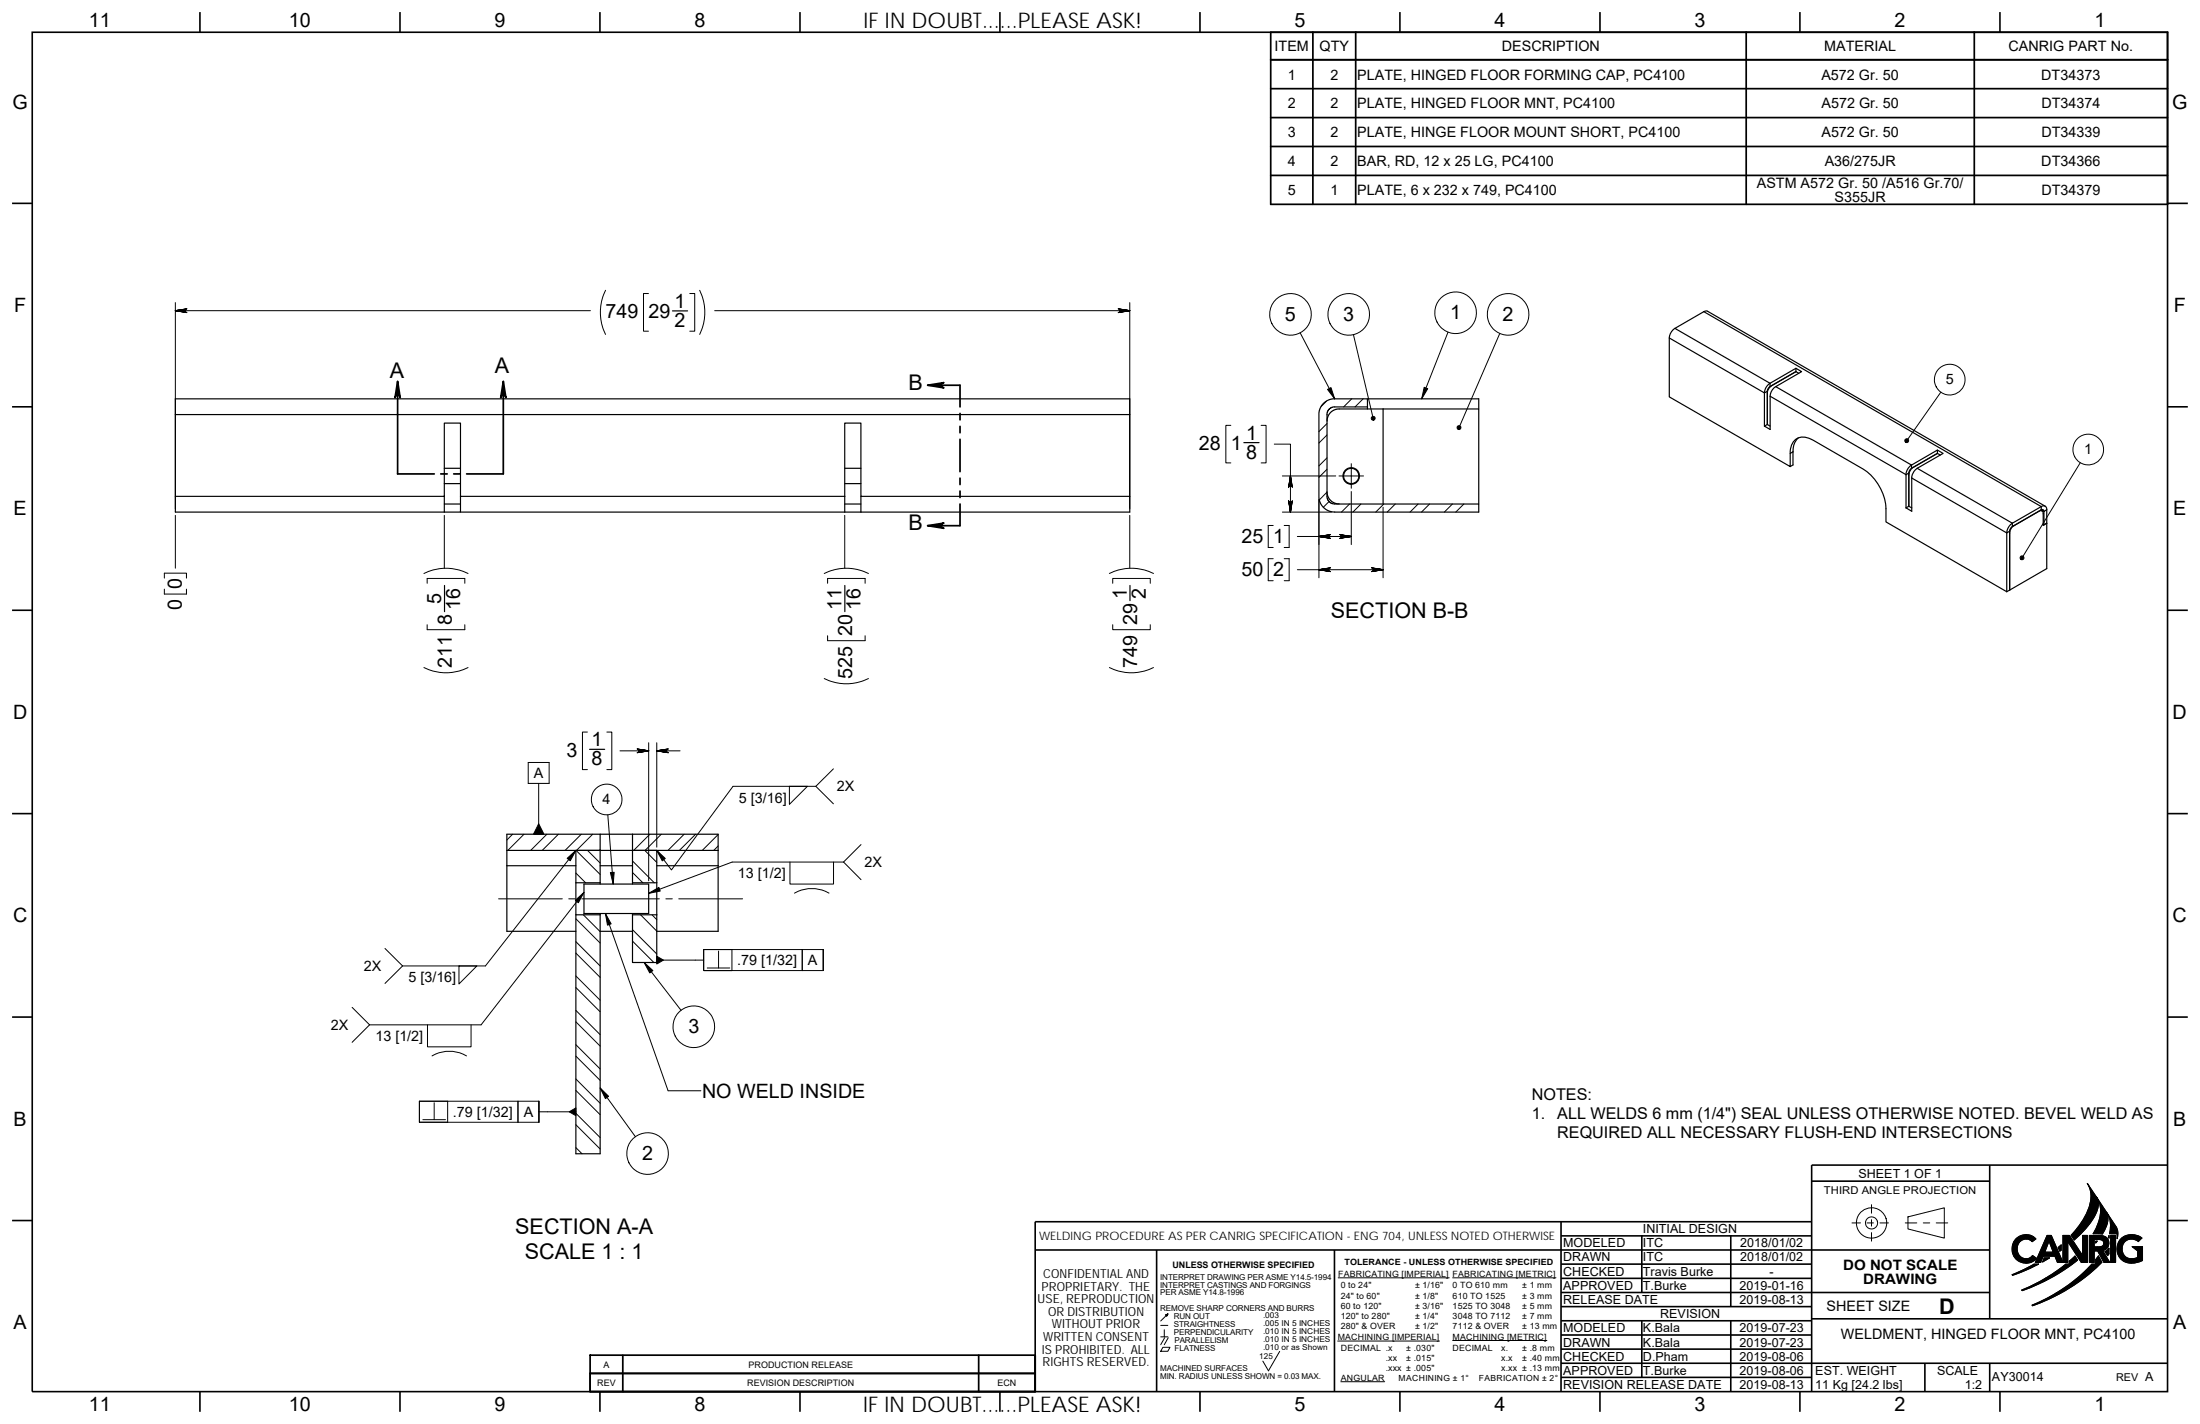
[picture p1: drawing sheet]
<svg xmlns="http://www.w3.org/2000/svg" width="432mm" height="279mm" viewBox="0 0 432 279" stroke-linecap="round" stroke-linejoin="round" font-family="sans-serif">
<g fill="none" stroke="#000" stroke-width=".32">
<path d="M6.3 6.3h419.1v266.7h-419.1zM39.2 2.4v3.9M78.5 2.4v3.9M117.8 2.4v3.9M157 2.4v3.9M196.3 2.4v3.9M235.5 2.4v3.9M274.8 2.4v3.9M314 2.4v3.9M353.3 2.4v3.9M392.5 2.4v3.9M2.4 39.9h3.9"/>
<path d="M425.4 39.9h4M2.4 79.8h3.9M425.4 79.8h4M2.4 119.7h3.9M425.4 119.7h4M6.3 139.7h.1M425.4 139.7h.1M2.4 159.6h3.9M425.4 159.6h4M2.4 199.6h3.9M425.4 199.6h4M2.4 239.5h3.9"/>
<path d="M306.4 239.7v33.3M355.6 231.8h34.9M355.6 239.7h-152.4v33.3M390.5 228.6v30.2M425.4 228.6h-69.8v44.4M425.4 239.5h4M203.2 245.3h187.3M227 245.3v27.7M261.9 245.3v27.7M306.4 256.4h49.2M306.4 253.6h84.1M306.4 250.8h49.2"/>
<path d="M306.4 248h49.2M306.4 242.5h49.2M306.4 259.1h49.2M322.2 242.5v11.1M322.2 259.1v11.2M339.7 242.5v13.9M339.7 259.1v14M355.6 258.8h69.8M39.2 273.1v3.9M78.5 273v4M117.8 273v4M157 273.1v3.9"/>
<path d="M196.3 273.1v3.9M235.5 273v4M274.8 273v4M306.4 264.7h49.2M306.4 270.3h49.2M306.4 267.5h119M306.4 261.9h49.2M314 273v4M353.3 273v4M377.8 267.5v5.5M390.5 267.5v5.5M392.5 273v4"/>
</g>
<g fill="none" stroke="#000" stroke-width=".2">
<path d="M34.4 59.4v40.4M118.9 57a9.8 9.8 0 0 0 0 8.6M127.3 57.6h-1v7.4h1M135.4 57.6h1v7.4h-1M137.3 57a9.8 9.8 0 0 1 0 8.6M221.7 59.4v40.4M34.4 61h81.5M140.3 61h81.4M255.2 65.3l6.8 13M260.4 78.7l-1.1 1.1M265.3 78.3l-1.6 1.5M265.6 65.7l3.9 16.4"/>
<path d="M267.5 78.3l-1.5 1.5M284.2 65.2l-5.2 13.1M294.4 65.4l-8 18.5M380.9 76.9l-6.7 9.6M241.6 83.5h-1v7.3h1M247.5 83.5h1v7.3h-1M250.1 87.1h3.2v13.4M251.7 93.4h10.5M258.9 98v15.4M260.5 83.1l-1.6 1.6M260.5 89.8l-1.6 1.6M260.5 96.6l-1.5 1.5"/>
<path d="M260.5 85.3l-1.6 1.6M260.5 92.1l-1.6 1.6M260.9 98.4l-1.2 1.1M262.8 93.4h4.8M264.9 98.9l-1.6 1.6M265.2 91v4.8M265.2 96.4v10.4M267.1 98.9l-1.6 1.6M271.5 99.5v13.9M271.6 98.9l-1.6 1.6M273.9 98.9l-1.6 1.6M278.3 98.9l-1.5 1.6"/>
<path d="M280.6 98.9l-1.6 1.6M285.1 98.9l-1.6 1.6M287.3 98.9l-1.6 1.6M408.3 90.8l-11.4 18.7M32.3 115.6v1h4.3v-1M34.4 101.1v10.4M36.6 113.4v-.9h-4.3v.9M83.2 112.5a9.6 9.6 0 0 1 8.7 0M87.2 101.1v10.4M91.2 114.4v-.9h-7.4v.9M161.8 112.5a9.7 9.7 0 0 1 8.7 0M165.8 101.1v10.4"/>
<path d="M169.8 114.4v-.9h-7.4v.9M217.7 112.5a9.6 9.6 0 0 1 8.7 0M218.4 114.4v-.9h7.4v.9M221.7 101.1v10.4M249.9 103.1h-1v4.3h1M249.9 109.6h-1v4.3h1M251.7 100.5h9.6M252.1 103.1h.9v4.3h-.9M252.1 109.6h.9v4.3h-.9M254.6 105.3h10.6M254.6 111.8h16.9M83.2 131a9.6 9.6 0 0 0 8.7 0"/>
<path d="M83.8 122.6v.9h7.4v-.9M161.8 133.1a9.7 9.7 0 0 0 8.7 0M162.4 124.7v1h7.4v-1M217.7 131a9.6 9.6 0 0 0 8.7 0M218.4 122.6v.9h7.4v-.9M103.7 149.6h4.1v4.1h-4.1zM105.7 153.7v10M115.3 143.6h-1v7.4h1M119.1 143.6h1v7.4h-1M119.3 159.9l1.1 13.6M121.7 147.3h5.6M127.3 145.7v27.1"/>
<path d="M128.9 145.7v20.5M128.9 147.3h4.6M154.9 154.3h3.6l-3.6 3.5zM160.1 154.3h-16.2l-12.1 16.4-2.9-3.8M160.1 154.3l3.5 3.4M163.6 150.9l-3.5 3.4M97.9 176.4h12.5M100.6 163.7l-1.1 1.1M102.8 163.7l-3.1 3.2M107.3 163.7l-3.1 3.2M109.6 163.7l-3.2 3.2M111.6 176.4h1.3"/>
<path d="M113 171.3l1.9 1.9M114.1 163.7l-3.2 3.2M114.2 176.4h15.2M114.5 179.5l3.3 3.3M114.6 175.1l-20.2 26h-21.9M115.3 166.9l2.5 2.4M116.3 163.7l-3.1 3.2M117.8 171.6l-4.7-4.7-17.8 22.6h-16.3M117.8 166.7l-.2 .2M118.8 179.2l12.3 34.8h6.5M124.1 171.2l2.1 2M124.1 168.9l4.3 4.3"/>
<path d="M125.7 179.5l3.2 3.2M126.6 166.9l2.3 2.3M127.6 163.7l-3.2 3.2M128 179.5l.9 .9M128.8 166.9l.1 .1M129.8 163.7l-3.2 3.2M130.7 176.4h1.3M133.2 176.4h12.6M134.3 163.7l-3.2 3.2M136.5 163.7l-3.2 3.2M140.9 163.7l-3.1 3.2M140.9 166l-.8 .9"/>
<path d="M155 169.1v4.4h8.6v-4.4M155.9 175.2a6.8 6.8 0 0 1 6.8 0M165.6 169.1l3.4 3.5M165.6 169.1h-21.9l-16.4 6.2M169 165.7l-3.4 3.4M69.1 197.7l3.4 3.4M75.6 186.1l3.4 3.4M79 189.5l-3.4 3.5M90.1 189.5h3.5l-3.5 3.6zM113 193.8l4.8 4.7M113 187l4.8 4.8M113 180.3l4.8 4.7"/>
<path d="M113 198.2l4.8 4.8M113 191.5l4.8 4.8M113 184.8l4.8 4.7M124.1 182.4l4.8 4.8M124.1 184.7l4.2 4.1M126.4 188.8l7.3 9.4M128.9 188.4h9.2M138.1 186.3h23.5v4.1h-23.5zM138.1 186.3v4.1h5.6v-4.1M138.8 189.9h4.4M141 186.6v3.3M157.5 186.3v4.1"/>
<path d="M72.5 201.1l-3.4 3.4M82.3 216.1h23.5v4.1h-23.5zM83 219.7h4.4M83.9 201.1v4.3h8.6v-4.3M84.8 207.2a6.7 6.7 0 0 1 6.8 0M85.2 216.4v3.3M87.9 216.1v4.1M101.7 216.1v4.1M105.8 218.1h7.2M113 214l4.8 4.7M113 207.2l4.8 4.8M113 200.5l4.8 4.8"/>
<path d="M113 218.4l4.8 4.8M113 211.7l4.8 4.8M113 205l4.8 4.7M117.8 213.5l6.9 9.5M113 220.7l4.8 4.7M113 225.2l1.2 1.2M363.5 239.9h1.7M366.4 239.9h1.3M367.3 236.4v1.6M367.3 239.3v1.3M369 239.9h1.6M374 239.9h2.2"/>
<path d="M374.5 238.8l7.1-1.8v5.9l-7.1-1.8zM377.5 239.9h1.3M380 239.9h2.3M409.7 232.2l1.8 2.7 .3 .7a4.5 4.5 0 0 1-1.1 3.7l-1.3 1.7-2.3 2.3-.6-.9a13.7 13.7 0 0 0 3.9-7.3 4.5 4.5 0 0 0-.7-2.9zM411.5 234.9l1.9 2.8a4 4 0 0 1-.8 4.4h-1.8a7.6 7.6 0 0 0 1.1-6.4zM413.5 238l1.9 2.7a2.77 2.77 0 0 1 .1 2.3v-.9h-1.5a5.2 5.2 0 0 0-.5-4.1zM229.2 257.8l-1.4 1.4M262.7 250.7h21.7M285.1 250.7h20.3M367.3 241.9v1.6M394.9 250.1l4.3-2.1h.9l-3.3 1.6-1.8 .6zM395.5 243.3a2.95 2.95 0 0 1 2.9-1l.6 .3 .6 .5-.7 .5-.7-.4h-.9l-.6 .2-.5 .5a2.2 2.2 0 0 0 0 2.3l.5 .5 .6 .3 1-.1 .6-.6 .8 .6a2.72 2.72 0 0 1-3.1 .7 2.72 2.72 0 0 1-1.7-2.6l.1-.7z"/>
<path d="M396.8 253.1a35.2 35.2 0 0 0 8.7-5.1h.6v-.6l1.2-1 .5 .8a36.6 36.6 0 0 1-10.9 6zM398.8 256.1a32.9 32.9 0 0 0 11.8-8.1h.7a1.97 1.97 0 0 1 .6-1.6l.6 1.3a35.8 35.8 0 0 1-13.6 8.5zM401.2 246.8h1.1l-1.4 .8zM401.8 242.4h.8l2.3 5.3v-5.3h1.3l2.5 3.9v-3.9h1v5.3h-1.2l-2.6-4.1-.1 4.1h-2l-.5-1.2h-2.3l-.5 1.2h-1zM402.2 243.5l.8 2.2h-1.7zM404 244.8l.6-.5v1l-.3 .2zM410.1 242.4h2.5l.6 .2 .4 .4 .3 .6-.1 1-.5 .5-.6 .3 1.4 2.3h-1.2l-1.2-2.3h-.7v2.3h-.9zM411 243.2l1.6 .2 .3 .4-.1 .5-.6 .3h-1.2zM411.3 243.5h.3l-.3 .4zM413.2 245.6l.7-.7v1.1l-.2 .4zM413.9 242.4v.5l-.1-.1zM414.3 247.7h.9"/>
<path d="M414.3 247.7v-5.3h.9v5.3M419.7 243.6a2.01 2.01 0 0 0-2.1-.4l-.7 .6a2.14 2.14 0 0 0 0 2.5l.5 .4 .5 .3h.8l.8-.3 .1-1.3-1.1-.8h2M420.4 242.9a2.93 2.93 0 0 0-3.7-.2 2.93 2.93 0 0 0-.9 3.6l.7 1a2.66 2.66 0 0 0 1.9 .5l1.3-.1 .8-.4M227.8 260.1h1.4M227.8 262.3h1.4M228.2 264.4h1.4l-.4 .7h-1.4zM228.5 260.9v1.4M228.6 262.5l-.8 1.3M229.3 262.5l-.8 1.3M251.2 265.2l-2.2 3.8-1.1-1.9M262.6 263.1h19.9M263.2 271.1h8.6"/>
<path d="M285.1 263h18.5"/>
<circle cx="253.3" cy="61.7" r="4.1"/>
<circle cx="264.7" cy="61.7" r="4.1"/>
<circle cx="285.7" cy="61.4" r="4.1"/>
<circle cx="296" cy="61.7" r="4.1"/>
<circle cx="382.7" cy="74.5" r="3"/>
<circle cx="409.9" cy="88.2" r="3"/>
<circle cx="119.1" cy="156.9" r="3"/>
<circle cx="136.2" cy="201.5" r="4.1"/>
<circle cx="127.1" cy="226.3" r="4.1"/>
<circle cx="367.3" cy="240" r="1.19"/>
<circle cx="367.3" cy="240" r="2.98"/>
</g>
<g fill="#000" stroke="#000" stroke-width=".2">
<path d="M253.3 93.4l.4 2.3zM253.7 98.2l-.4 2.3z"/>
<path d="M34.4 61l2.3-.4z" fill-rule="evenodd"/>
<path d="M34.4 61l2.2-.4z" fill-rule="evenodd"/>
<path d="M34.4 61l2.1-.3z" fill-rule="evenodd"/>
<path d="M34.4 61l2-.2v.1z" fill-rule="evenodd"/>
<path d="M34.4 61l2-.1v.1z" fill-rule="evenodd"/>
<path d="M34.4 61h2v.2z" fill-rule="evenodd"/>
<path d="M34.4 61l2.1 .2z" fill-rule="evenodd"/>
<path d="M34.4 61l2.2 .3z" fill-rule="evenodd"/>
<path d="M34.4 61l2.3 .3z" fill-rule="evenodd"/>
<path d="M219.5 61.3l2.2-.3z" fill-rule="evenodd"/>
<path d="M219.6 61.3l2.1-.3z" fill-rule="evenodd"/>
<path d="M219.7 61.2l2-.2z" fill-rule="evenodd"/>
<path d="M219.8 61h1.9l-1.9 .2z" fill-rule="evenodd"/>
<path d="M219.8 60.9l1.9 .1h-1.9z" fill-rule="evenodd"/>
<path d="M219.8 60.8l1.9 .2-1.9-.1z" fill-rule="evenodd"/>
<path d="M219.7 60.7l2 .3z" fill-rule="evenodd"/>
<path d="M219.6 60.6l2.1 .4z" fill-rule="evenodd"/>
<path d="M219.5 60.6l2.2 .4z" fill-rule="evenodd"/>
<path d="M260.6 76.4l.6-.3 .8 2.2z" fill-rule="evenodd"/>
<path d="M279.5 76l.7 .3-1.2 2z" fill-rule="evenodd"/>
<path d="M253.3 93.4l-.4 2.3z" fill-rule="evenodd"/>
<path d="M253.3 93.4l.3 2.1z" fill-rule="evenodd"/>
<path d="M253.3 93.4l.3 2z" fill-rule="evenodd"/>
<path d="M253.3 93.4l.2 2-.2-.1z" fill-rule="evenodd"/>
<path d="M253.3 93.4v1.9h-.1z" fill-rule="evenodd"/>
<path d="M253.3 93.4l-.1 1.9-.1 .1z" fill-rule="evenodd"/>
<path d="M253.3 93.4l-.3 2z" fill-rule="evenodd"/>
<path d="M253.3 93.4l-.4 2.1z" fill-rule="evenodd"/>
<path d="M269.2 81.9a.38 .38 0 0 1 .6 0 .38 .38 0 0 1-.2 .5l-.1-.3 .1 .3-.4-.1z" fill-rule="evenodd"/>
<path d="M286.1 83.6a.38 .38 0 0 1 .6 .2 .38 .38 0 0 1-.5 .4l.2-.3-.2 .3h-.1l-.1-.3z" fill-rule="evenodd"/>
<path d="M373.9 86.2l.3-.1h.3l.1 .4-.1 .2-.2 .1h-.3l.2-.3-.2 .3-.1-.3z" fill-rule="evenodd"/>
<path d="M252.9 98.2l.4 2.3z" fill-rule="evenodd"/>
<path d="M252.9 98.3l.4 2.2z" fill-rule="evenodd"/>
<path d="M253 98.4l.3 2.1z" fill-rule="evenodd"/>
<path d="M253.1 98.5l.1 .1 .1 1.9z" fill-rule="evenodd"/>
<path d="M253.2 98.6h.1v1.9z" fill-rule="evenodd"/>
<path d="M253.3 98.6l.2-.1-.2 2z" fill-rule="evenodd"/>
<path d="M253.5 98.5l.1-.1-.3 2.1z" fill-rule="evenodd"/>
<path d="M253.6 98.3l-.3 2.2z" fill-rule="evenodd"/>
<path d="M258.9 105.3l2.3-.4z" fill-rule="evenodd"/>
<path d="M258.9 111.8l2.3 .4z" fill-rule="evenodd"/>
<path d="M258.9 105.3l2.3 .3z" fill-rule="evenodd"/>
<path d="M258.9 105.3l2.1 .3z" fill-rule="evenodd"/>
<path d="M258.9 105.3l2 .2z" fill-rule="evenodd"/>
<path d="M258.9 105.3h1.9v.2z" fill-rule="evenodd"/>
<path d="M258.9 105.3l1.9-.1v.1z" fill-rule="evenodd"/>
<path d="M258.9 105.3l1.9-.2v.1z" fill-rule="evenodd"/>
<path d="M258.9 105.3l2-.3z" fill-rule="evenodd"/>
<path d="M258.9 111.8l2.3-.4z" fill-rule="evenodd"/>
<path d="M258.9 111.8l2.1-.4z" fill-rule="evenodd"/>
<path d="M258.9 111.8l2-.3z" fill-rule="evenodd"/>
<path d="M258.9 111.8l1.9-.2v.1z" fill-rule="evenodd"/>
<path d="M258.9 111.8l1.9-.1v.1z" fill-rule="evenodd"/>
<path d="M258.9 111.8h1.9v.2z" fill-rule="evenodd"/>
<path d="M258.9 111.8l2 .3z" fill-rule="evenodd"/>
<path d="M258.9 111.8l2.1 .3z" fill-rule="evenodd"/>
<path d="M258.9 105.3l2.1-.4z" fill-rule="evenodd"/>
<path d="M262.9 104.9l2.3 .4z" fill-rule="evenodd"/>
<path d="M263.1 104.9l2.1 .4z" fill-rule="evenodd"/>
<path d="M263.2 105l2 .3z" fill-rule="evenodd"/>
<path d="M263.2 105.1l2 .2-1.9-.1z" fill-rule="evenodd"/>
<path d="M263.3 105.2l1.9 .1h-1.9z" fill-rule="evenodd"/>
<path d="M263.3 105.3h1.9l-2 .2z" fill-rule="evenodd"/>
<path d="M263.2 105.5l2-.2z" fill-rule="evenodd"/>
<path d="M263.1 105.6l2.1-.3z" fill-rule="evenodd"/>
<path d="M262.9 105.6l2.3-.3z" fill-rule="evenodd"/>
<path d="M269.2 112.2l2.3-.4z" fill-rule="evenodd"/>
<path d="M269.3 112.1l2.2-.3z" fill-rule="evenodd"/>
<path d="M269.5 112l2-.2-2.1 .3z" fill-rule="evenodd"/>
<path d="M269.5 111.8h2l-2 .2z" fill-rule="evenodd"/>
<path d="M269.5 111.7l2 .1h-2z" fill-rule="evenodd"/>
<path d="M269.5 111.6l2 .2-2-.1z" fill-rule="evenodd"/>
<path d="M269.4 111.5l2.1 .3z" fill-rule="evenodd"/>
<path d="M269.3 111.4l2.2 .4z" fill-rule="evenodd"/>
<path d="M269.2 111.4l2.3 .4z" fill-rule="evenodd"/>
<path d="M396.6 109.1a.38 .38 0 0 1 .6 .3 .38 .38 0 0 1-.5 .4l.2-.3-.2 .3-.1-.1-.1-.3z" fill-rule="evenodd"/>
<path d="M125 147.7l2.3-.4z" fill-rule="evenodd"/>
<path d="M125.2 147.7l2.1-.4z" fill-rule="evenodd"/>
<path d="M125.3 147.6l2-.3z" fill-rule="evenodd"/>
<path d="M125.4 147.4l1.9-.1-2 .2z" fill-rule="evenodd"/>
<path d="M125.4 147.3h1.9l-1.9 .1z" fill-rule="evenodd"/>
<path d="M125.3 147.1l2 .2h-1.9z" fill-rule="evenodd"/>
<path d="M125.3 147l2 .3z" fill-rule="evenodd"/>
<path d="M125.2 147l2.1 .3z" fill-rule="evenodd"/>
<path d="M125 146.9l2.3 .4z" fill-rule="evenodd"/>
<path d="M128.9 147.3l2.3 .4z" fill-rule="evenodd"/>
<path d="M128.9 147.3l2.3-.4z" fill-rule="evenodd"/>
<path d="M128.9 147.3l2.2-.3z" fill-rule="evenodd"/>
<path d="M128.9 147.3l2.1-.3z" fill-rule="evenodd"/>
<path d="M128.9 147.3l2-.2-.1 .2z" fill-rule="evenodd"/>
<path d="M128.9 147.3h1.9v.1z" fill-rule="evenodd"/>
<path d="M128.9 147.3l1.9 .1 .1 .1z" fill-rule="evenodd"/>
<path d="M128.9 147.3l2.1 .3z" fill-rule="evenodd"/>
<path d="M128.9 147.3l2.2 .4z" fill-rule="evenodd"/>
<path d="M105.7 161.6l1.1 2.1h-2.1z" fill-rule="evenodd"/>
<path d="M111.3 168.4l1.7-1.5-1.1 2z" fill-rule="evenodd"/>
<path d="M112.9 176.7l1.7-1.6-1.1 2z" fill-rule="evenodd"/>
<path d="M118.8 179.2l1.2 2.1-.8 .2z" fill-rule="evenodd"/>
<path d="M119.8 171.2h.7l-.1 2.3z" fill-rule="evenodd"/>
<path d="M127.3 175.3l2-1.2 .3 .7z" fill-rule="evenodd"/>
<path d="M128.9 166.9l1.7 1.5-.6 .5z" fill-rule="evenodd"/>
<path d="M126.4 188.8l1.7 1.6-.6 .5z" fill-rule="evenodd"/>
<path d="M128.9 187.6l1.3 .8-1.3 .7z" fill-rule="evenodd"/>
<path d="M111.7 218.1l1.3-.7v1.5z" fill-rule="evenodd"/>
<path d="M117.8 213.5l1.6 1.6-.6 .5z" fill-rule="evenodd"/>
<path d="M409.7 232.2l1.9 2.8a3.5 3.5 0 0 1-.5 3.7l-1.9 2.5-2.1 2.1-.6-.9a13.9 13.9 0 0 0 3.9-7.2 4.5 4.5 0 0 0-.7-3z" fill-rule="evenodd"/>
<path d="M228.9 258l.3-.2z" fill-rule="evenodd"/>
<path d="M228.7 258l.5-.2z" fill-rule="evenodd"/>
<path d="M228.9 258.1l.3-.3-.2 .3z" fill-rule="evenodd"/>
<path d="M229.2 257.8l-.2 .5z" fill-rule="evenodd"/>
<path d="M394.9 250.1l4.3-2.1h.9l-4.1 1.9-1 .3z" fill-rule="evenodd"/>
<path d="M395.8 243a2.65 2.65 0 0 1 3.8 .1l-.7 .5a1.77 1.77 0 0 0-2.3-.2 1.77 1.77 0 0 0-.6 2.2 1.66 1.66 0 0 0 1.2 1.3 1.66 1.66 0 0 0 1.7-.6l.8 .6a2.78 2.78 0 0 1-4 .1 2.78 2.78 0 0 1 .1-4z" fill-rule="evenodd"/>
<path d="M398.8 256.1l2.6-1.2 2.3-1.3a27.7 27.7 0 0 0 5.4-4l1.5-1.6h.7v-.9l.6-.7 .6 1.3a35.8 35.8 0 0 1-13.6 8.5z" fill-rule="evenodd"/>
<path d="M401.8 242.4l-2.3 5.3h1l.5-1.2h2.3l.5 1.2h1.1l-2.3-5.3zM402.2 243.5l.8 2.2h-1.7z" fill-rule="evenodd"/>
<path d="M401.2 246.8h1.1l-1.4 .8z" fill-rule="evenodd"/>
<path d="M404.1 244.6l.5-.3v1l-.3 .2-.3-.7z" fill-rule="evenodd"/>
<path d="M396.8 253.1l2.3-1 2.5-1.4 3.9-2.7h.6v-.6l1.2-1 .5 .8a37 37 0 0 1-10.9 6z" fill-rule="evenodd"/>
<path d="M404.9 242.4h1.3l2.5 3.9v-3.9h1v5.3h-1.2l-2.6-4.1-.1 4.1h-.9z" fill-rule="evenodd"/>
<path d="M411.3 243.5h.3l-.3 .4z" fill-rule="evenodd"/>
<path d="M411.6 235l1.8 2.7a4.2 4.2 0 0 1-.8 4.4h-1.8a7.7 7.7 0 0 0 1.2-6.3z" fill-rule="evenodd"/>
<path d="M411 243.2h1.3l.5 .3a.77 .77 0 0 1 0 .9 .77 .77 0 0 1-.9 .2h-.9zM410.1 242.4v5.3h.9v-2.3h.7l1.2 2.3h1.2l-1.4-2.3a1.52 1.52 0 0 0 1.2-1.9 1.52 1.52 0 0 0-1.9-1.1z" fill-rule="evenodd"/>
<path d="M413.2 245.6l.7-.7v1.1l-.2 .4z" fill-rule="evenodd"/>
<path d="M413.9 242.4v.5l-.1-.1z" fill-rule="evenodd"/>
<path d="M414.3 242.4v5.3h.9v-5.3z" fill-rule="evenodd"/>
<path d="M413.5 238l1.8 2.7a2.99 2.99 0 0 1 .2 2.3v-.9h-1.5a5.1 5.1 0 0 0-.5-4.1z" fill-rule="evenodd"/>
<path d="M416.5 242.8a3.3 3.3 0 0 1 3.9 .1l-.7 .7a1.94 1.94 0 0 0-2.6 .1 1.94 1.94 0 0 0-.2 2.6 1.94 1.94 0 0 0 2.6 .4l.1-1.3-1.1-.8h2v2.7a3.5 3.5 0 0 1-4.4-.5 2.91 2.91 0 0 1 .4-4z" fill-rule="evenodd"/>
</g>
<g fill="none" stroke="#000" stroke-width=".23">
<path d="M132 61h3M259.7 79.2l.8-.6 1.1-.3h6.8v1.5h-6.7l-.8 .4-.4 .6v16.8l.2 .6 .3 .4 1 .3h28.2v1.6h-28.2l-1-.2-.8-.4-.9-1-.4-1.2v-16.7l.3-1zM268.4 78.3h21.8v1.9M268.4 79.8v.4M327.6 66.3v11.6l23.8 13.6a7 7 0 0 1 .8-5.1 2.91 2.91 0 0 1 3.7 0l9.8 5.6a10 10 0 0 1 4.5 7.8v2.6l23.7 13.7M327.6 66.3l18.7 10.8M328.7 64.4l-.8 1-.3 .9M334.4 61.2l-5.7 3.2 18.7 10.8 5.1-2.9 1.1 .6-5.1 3 26.7 15.3M334.4 61.2l.7-.2 66.3 38.3M334.4 61.2l66.2 38.2-5.6 3.3M346.3 77.1v6.5M346.9 76.8l-.6 .3"/>
<path d="M346.9 76.8v6.5M347.4 75.9v-.7l-.7 .7-.4 1.2M347.4 75.9l-.4 .3-.1 .6M347.4 77.7v6.6l-1.1-.7M347.4 77.7l26.7 15.4M348.5 75.9l-.6 .6-.5 1.2M352.5 72.9l.5 .3M352.5 72.3v.6M352.5 72.9l-5.1 3M352.5 72.9l-4.8 2.8-.6 .6-.2 .8M34.4 81.3v16.1h52.8v-14.4h3.2v14.4h75.4M34.4 81.3h187.3"/>
<path d="M34.4 97.4v3.1h52.8M87.2 94.9h3.2M87.2 91.9h3.2M87.2 98.9h3.2M87.2 97.4v3.1M90.4 97.4v3.1h-3.2M165.8 97.4v3.1M165.8 91.9h3.2M165.8 94.9h3.2M165.8 98.9h3.2M165.8 97.4v-14.4h3.2v14.4h52.7M169 97.4v3.1"/>
<path d="M221.7 81.3v-3h-187.3v3M221.7 97.4v3.1h-131.3M221.7 81.3v16.1M244.1 86.8h3M260.5 96.5l.2 1 .6 .9 .7 .3 .8 .2M271.5 80.2h18.7v18.7M271.5 80.2l-9.1 .1-.7 .2-.6 .5-.5 .9-.1 .7M271.5 80.2v18.7M346.9 83.3l.5 .3M346.9 83.3l-.6 .3M351.9 88.6l-.5 .4M351.9 88.6v2.6l-.5 .3"/>
<path d="M353 85.9l-.8 1-.2 .8-.1 .9M374.1 93.1v6.6M374.7 99.3l.5 .4M374.7 92.8l-.6 .3M374.7 99.3l-.6 .4M374.7 92.8v6.5M375.2 91.2l5.1-2.9 1.1 .7-5.1 2.9M375.2 91.2l-.9 1-.2 .9M375.2 91.9l-.5 .5v.4M375.2 91.2v.7M375.2 93.8l18.7 10.8v11.5M375.2 93.8v6.5l-1.1-.6"/>
<path d="M376.3 91.9l-.7 .7-.4 1.2M376.3 91.9l18.7 10.8M380.3 89l.5 .3M380.3 89l-5 2.8-.4 .5-.2 .9M380.3 88.3v.7M380.3 89l-5.1 2.9M87.2 114.9v5.1M165.8 114.9v5.1M221.8 114.9v3M394.4 104.2v11.6M394.4 115.8l-.5 .3M395 102.7l-.7 .6-.4 1.3 .5-.4"/>
<path d="M395 103.3l-.3 .3-.3 .6M395 102.7v.6M400.5 100.1l.3 .1M400.6 100l.5 .1 .1 .3zM401.2 100.4v2.6l-.2-.1M401.7 100l-.5 .4M401.7 100a.65 .65 0 0 0-.3-.7 .65 .65 0 0 0-.8 .1v.6l-5.6 3.3M401.7 100v11.6l-7.3 4.2M401.7 102.7l-.7 .4v-2.3a.5 .5 0 0 0-.2-.6 .5 .5 0 0 0-.6 .1l-5.1 3-.4 .5-.3 .8M115.7 147h3M99.5 169.9h13.5M99.5 166.9v3"/>
<path d="M99.5 166.9h41.4M99.5 166.9v-3.2h41.4v3.2M99.5 169.9v12.8h13.5M113 179.5h4.8M113 173.2v6.3M113 173.2h4.8M113 166.9v6.3M114.6 173.5h12.7v5.7h-12.7zM117.8 163.7v9.5M117.8 173.2v.3M117.8 179.2v47.2h-4.8v-46.9M117.8 169.9h6.3"/>
<path d="M124.1 179.5h4.8M124.1 179.2v9.6h4.8v-9.3M124.1 163.7v9.8M124.1 173.2h4.8M128.9 169.9h12M128.9 173.2v6.3M128.9 166.9v6.3M140.9 166.9v3M140.9 169.9v12.8h-12M117.8 182.7h6.3"/>
<circle cx="265.2" cy="93.4" r="1.5"/>
<circle cx="265.2" cy="93.4" r="1.63"/>
</g>
<g fill="#000" stroke="#000" stroke-width=".34">
<path d="M78 74.8l.5 3.2a.51 .51 0 0 0-.5-.5 .51 .51 0 0 0-.5 .5z" fill-rule="evenodd"/>
<path d="M98.8 74.8l.5 3.2a.51 .51 0 0 0-.5-.5 .51 .51 0 0 0-.5 .5z" fill-rule="evenodd"/>
<path d="M182.1 75.6l3.2-.5a.51 .51 0 0 0-.5 .5 .51 .51 0 0 0 .5 .5z" fill-rule="evenodd"/>
<path d="M182.1 103.1l3.2-.5a.51 .51 0 0 0-.5 .5 .51 .51 0 0 0 .5 .6z" fill-rule="evenodd"/>
</g>
<g fill="none" stroke="#000" stroke-width=".34">
<path d="M249.4 6.3h176v33.8h-176zM249.4 11.7h176M249.4 17.4h176M257.7 6.3v33.8M266.1 6.3v33.8M342.7 6.3v33.8M387.5 6.3v33.8M249.4 23.1h176M249.4 28.7h176M249.4 34.4h176M78 74.8v18.2h7.2M98.8 74.8v18.2h-7.2"/>
<path d="M182.1 75.6h6.3v4.2M86.5 93h1.3M89 93h1.3M188.4 98.9v4.2h-6.3M188.4 81.1v1.3M188.4 83.7v1.2M188.4 86.2v6.3M188.4 93.8v1.3M188.4 96.4v1.2M115.8 269.5h87.4zM115.8 265.9h87.4v7.2h-87.4zM122.2 265.9v7.2"/>
<path d="M192.1 265.9v7.2M203.2 265.9v7.2h-87.4v-3.6"/>
</g>
<g font-size="4.2">
<text x="169.5" y="5.4">IF IN DOUBT......PLEASE ASK!</text>
<text x="76.5" y="74.1">A</text>
<text x="97.1" y="73.2">A</text>
<text x="178.3" y="76.5">B</text>
<text x="178.3" y="104.1">B</text>
<text x="261.2" y="121.3">SECTION B-B</text>
<text x="101.1" y="242.2">SECTION A-A</text>
<text x="103" y="246.9">SCALE 1 : 1</text>
<text x="380.6" y="257.7">D</text>
<text x="169.4" y="277">IF IN DOUBT......PLEASE ASK!</text>
</g>
<g font-size="3.9">
<text x="17.5" y="5.3">11</text>
<text x="56.7" y="5.3">10</text>
<text x="97" y="5.3">9</text>
<text x="136.3" y="5.3">8</text>
<text x="254.1" y="5.3">5</text>
<text x="293.3" y="5.3">4</text>
<text x="332.6" y="5.3">3</text>
<text x="371.8" y="5.3">2</text>
<text x="411.1" y="5.3">1</text>
<text x="2.5" y="21.3">G</text>
<text x="426.3" y="21.3">G</text>
<text x="2.8" y="61.2">F</text>
<text x="118.9" y="62.5">749</text>
<text x="127.3" y="62.5">29</text>
<text x="132.4" y="60.4">1</text>
<text x="132.4" y="64.1">2</text>
<text x="252.2" y="62.9">5</text>
<text x="263.6" y="62.9">3</text>
<text x="284.6" y="62.6">1</text>
<text x="294.9" y="62.9">2</text>
<text x="426.6" y="61.2">F</text>
<text x="235.3" y="88.3">28</text>
<text x="241.6" y="88.3">1</text>
<text x="244.6" y="90">8</text>
<text x="244.6" y="86.3">1</text>
<text x="2.7" y="101.1">E</text>
<text x="426.5" y="101.1">E</text>
<text x="243.6" y="106.6">25</text>
<text x="249.9" y="106.6">1</text>
<text x="243.6" y="113.1">50 2</text>
<text x="35.7" y="119.7" transform="rotate(-90 35.7 119.7)">0</text>
<text x="35.7" y="115.6" transform="rotate(-90 35.7 115.6)">0</text>
<text x="86.6" y="118.5" transform="rotate(-90 86.6 118.5)">5</text>
<text x="90.3" y="119.6" transform="rotate(-90 90.3 119.6)">16</text>
<text x="165.2" y="119.6" transform="rotate(-90 165.2 119.6)">11</text>
<text x="168.9" y="119.6" transform="rotate(-90 168.9 119.6)">16</text>
<text x="221.1" y="117.4" transform="rotate(-90 221.1 117.4)">1</text>
<text x="224.9" y="117.4" transform="rotate(-90 224.9 117.4)">2</text>
<text x="167.3" y="124.7" transform="rotate(-90 167.3 124.7)">20</text>
<text x="223.2" y="122.6" transform="rotate(-90 223.2 122.6)">29</text>
<text x="88.7" y="131" transform="rotate(-90 88.7 131)">211 8</text>
<text x="223.2" y="131" transform="rotate(-90 223.2 131)">749</text>
<text x="167.3" y="133.1" transform="rotate(-90 167.3 133.1)">525</text>
<text x="2.6" y="141">D</text>
<text x="426.4" y="141">D</text>
<text x="111.2" y="148.5">3</text>
<text x="116.1" y="146.4">1</text>
<text x="116.1" y="150.2">8</text>
<text x="2.6" y="181">C</text>
<text x="426.4" y="181">C</text>
<text x="135.1" y="202.7">3</text>
<text x="137.8" y="215.4">NO WELD INSIDE</text>
<text x="2.7" y="220.9">B</text>
<text x="426.5" y="220.9">B</text>
<text x="126" y="227.6">2</text>
<text x="2.7" y="260.8">A</text>
<text x="426.5" y="260.8">A</text>
<text x="17.5" y="276.8">11</text>
<text x="56.7" y="276.8">10</text>
<text x="97" y="276.8">9</text>
<text x="136.3" y="276.8">8</text>
<text x="254.1" y="276.8">5</text>
<text x="293.3" y="276.8">4</text>
<text x="332.6" y="276.8">3</text>
<text x="371.8" y="276.8">2</text>
<text x="411.1" y="276.8">1</text>
</g>
<g font-size="3.2">
<text x="300.7" y="215.9">NOTES:</text>
<text x="300.7" y="219.6">1.</text>
<text x="305.6" y="219.6">ALL WELDS 6 mm (1/4&quot;) SEAL UNLESS OTHERWISE NOTED. BEVEL WELD AS</text>
<text x="305.6" y="223.3">REQUIRED ALL NECESSARY FLUSH-END INTERSECTIONS</text>
</g>
<g font-size="2.8">
<text x="250.2" y="10.1">ITEM</text>
<text x="259" y="10.1">QTY</text>
<text x="294.8" y="10.1">DESCRIPTION</text>
<text x="358.1" y="10.1">MATERIAL</text>
<text x="394.2" y="10.1">CANRIG PART No.</text>
<text x="252.8" y="15.6">1</text>
<text x="261.1" y="15.6">2</text>
<text x="266.4" y="15.6">PLATE, HINGED FLOOR FORMING CAP, PC4100</text>
<text x="357.5" y="15.6">A572 Gr. 50</text>
<text x="400.6" y="15.6">DT34373</text>
<text x="252.8" y="21.3">2</text>
<text x="261.1" y="21.3">2</text>
<text x="266.4" y="21.3">PLATE, HINGED FLOOR MNT, PC4100</text>
<text x="357.5" y="21.3">A572 Gr. 50</text>
<text x="400.7" y="21.3">DT34374</text>
<text x="252.8" y="26.9">3</text>
<text x="261.1" y="26.9">2</text>
<text x="266.4" y="26.9">PLATE, HINGE FLOOR MOUNT SHORT, PC4100</text>
<text x="357.5" y="26.9">A572 Gr. 50</text>
<text x="400.7" y="26.9">DT34339</text>
<text x="252.8" y="32.6">4</text>
<text x="261.1" y="32.6">2</text>
<text x="266.4" y="32.6">BAR, RD, 12 x 25 LG, PC4100</text>
<text x="358.1" y="32.6">A36/275JR</text>
<text x="400.7" y="32.6">DT34366</text>
<text x="252.8" y="38.3">5</text>
<text x="261.1" y="38.3">1</text>
<text x="266.4" y="38.3">PLATE, 6 x 232 x 749, PC4100</text>
<text x="344.8" y="36.9">ASTM A572 Gr. 50 /A516 Gr.70/</text>
<text x="360.1" y="39.7">S355JR</text>
<text x="400.7" y="38.3">DT34379</text>
<text x="381.9" y="75.4">5</text>
<text x="409.1" y="89.1">1</text>
<text x="104.8" y="152.6">A</text>
<text x="164.3" y="155.2">2X</text>
<text x="118.3" y="157.8">4</text>
<text x="145" y="157.5">5 [3/16]</text>
<text x="144.8" y="172.3">13 [1/2]</text>
<text x="169.7" y="170.1">2X</text>
<text x="71.4" y="190.5">2X</text>
<text x="144.7" y="189.3">.79 [1/32]</text>
<text x="158.6" y="189.3">A</text>
<text x="80.2" y="192.7">5 [3/16]</text>
<text x="65" y="202">2X</text>
<text x="73.7" y="204.3">13 [1/2]</text>
<text x="88.9" y="219.1">.79 [1/32]</text>
<text x="102.8" y="219.1">A</text>
<text x="361.8" y="249.1">DO NOT SCALE</text>
<text x="365.7" y="251.9">DRAWING</text>
<text x="358.5" y="257.2">SHEET SIZE</text>
<text x="361.3" y="262.7">WELDMENT, HINGED FLOOR MNT, PC4100</text>
</g>
<g font-size="2.5">
<text x="364.8" y="231.1">SHEET 1 OF 1</text>
<text x="306.8" y="244.7">MODELED</text>
<text x="322.5" y="242">INITIAL DESIGN</text>
<text x="322.5" y="244.7">ITC</text>
<text x="341.6" y="244.7">2018/01/02</text>
<text x="204.7" y="250.8">CONFIDENTIAL AND</text>
<text x="306.8" y="247.5">DRAWN</text>
<text x="306.8" y="250.3">CHECKED</text>
<text x="322.5" y="250.3">Travis Burke</text>
<text x="322.5" y="247.5">ITC</text>
<text x="341.6" y="247.5">2018/01/02</text>
<text x="347.3" y="250.3">-</text>
<text x="203.7" y="255.7">USE, REPRODUCTION</text>
<text x="204.4" y="253.2">PROPRIETARY. THE</text>
<text x="306.8" y="255.9">RELEASE DATE</text>
<text x="306.8" y="253.1">APPROVED</text>
<text x="322.5" y="253.1">T.Burke</text>
<text x="341.4" y="253.1">2019-01-16</text>
<text x="341.4" y="255.9">2019-08-13</text>
<text x="204.7" y="263.1">WRITTEN CONSENT</text>
<text x="205.7" y="258.2">OR DISTRIBUTION</text>
<text x="206.5" y="260.6">WITHOUT PRIOR</text>
<text x="306.8" y="261.4">MODELED</text>
<text x="322.5" y="261.4">K.Bala</text>
<text x="325.8" y="258.6">REVISION</text>
<text x="341.4" y="261.4">2019-07-23</text>
<text x="204.5" y="265.6">IS PROHIBITED. ALL</text>
<text x="204.6" y="268.1">RIGHTS RESERVED.</text>
<text x="306.8" y="269.7">APPROVED</text>
<text x="306.8" y="267">CHECKED</text>
<text x="306.8" y="264.2">DRAWN</text>
<text x="322.5" y="264.2">K.Bala</text>
<text x="322.5" y="267">D.Pham</text>
<text x="322.5" y="269.7">T.Burke</text>
<text x="341.4" y="264.2">2019-07-23</text>
<text x="341.4" y="267">2019-08-06</text>
<text x="341.4" y="269.7">2019-08-06</text>
<text x="356.3" y="269.7">EST. WEIGHT</text>
<text x="380.2" y="269.7">SCALE</text>
<text x="306.8" y="272.5">REVISION RELEASE DATE</text>
<text x="341.4" y="272.5">2019-08-13</text>
<text x="356.3" y="272.5">11 Kg [24.2 lbs]</text>
<text x="385.6" y="272.6">1:2</text>
<text x="391" y="271">AY30014</text>
<text x="421" y="271">A</text>
</g>
<text font-size="2.3" x="203.9" y="243.3">WELDING PROCEDURE AS PER CANRIG SPECIFICATION - ENG 704, UNLESS NOTED OTHERWISE</text>
<g font-size="2.1">
<text x="358" y="234.2">THIRD ANGLE PROJECTION</text>
<text x="415.4" y="271">REV</text>
</g>
<g font-size="1.8">
<text x="230.1" y="248.7">UNLESS OTHERWISE SPECIFIED</text>
<text x="118.4" y="268.4">A</text>
<text x="146.9" y="268.4">PRODUCTION RELEASE</text>
<text x="117.2" y="271.9">REV</text>
<text x="146.7" y="271.9">REVISION DESCRIPTION</text>
<text x="195.8" y="271.9">ECN</text>
</g>
<g font-size="1.7">
<text x="262.7" y="250.5">FABRICATING [IMPERIAL] FABRICATING [METRIC]</text>
<text x="263.9" y="248.3">TOLERANCE - UNLESS OTHERWISE SPECIFIED</text>
<text x="263.1" y="252.7">0 to 24&quot;</text>
<text x="263.1" y="254.8">24&quot; to 60&quot;</text>
<text x="263.1" y="256.8">60 to 120&quot;</text>
<text x="277.7" y="252.7">± 1/16&quot;</text>
<text x="277.7" y="254.8">± 1/8&quot;</text>
<text x="277.7" y="256.8">± 3/16&quot;</text>
<text x="285.1" y="256.8">1525 TO 3048</text>
<text x="285.1" y="254.8">610 TO 1525</text>
<text x="285.1" y="252.7">0 TO 610 mm</text>
<text x="298.8" y="254.8">± 3 mm</text>
<text x="298.8" y="252.7">± 1 mm</text>
<text x="298.8" y="256.8">± 5 mm</text>
<text x="262.6" y="262.9">MACHINING [IMPERIAL]</text>
<text x="263.1" y="258.8">120&quot; to 280&quot;</text>
<text x="263.1" y="260.7">280&quot; &amp; OVER</text>
<text x="277.7" y="260.7">± 1/2&quot;</text>
<text x="277.7" y="258.8">± 1/4&quot;</text>
<text x="285.1" y="262.8">MACHINING [METRIC]</text>
<text x="285.1" y="258.8">3048 TO 7112</text>
<text x="285.1" y="260.7">7112 &amp; OVER</text>
<text x="298.8" y="258.8">± 7 mm</text>
<text x="298.8" y="260.7">± 13 mm</text>
<text x="263.2" y="265.1">DECIMAL .x</text>
<text x="272" y="268.9">.xxx ± .005&quot;</text>
<text x="272" y="267">.xx</text>
<text x="276" y="265.1">± .030&quot;</text>
<text x="276" y="267">± .015&quot;</text>
<text x="285.1" y="265.1">DECIMAL</text>
<text x="294.7" y="265.1">x.</text>
<text x="294.7" y="268.9">x.xx ± .13 mm</text>
<text x="294.7" y="267">x.x</text>
<text x="298.8" y="267">± .40 mm</text>
<text x="298.8" y="265.1">± .8 mm</text>
<text x="263.2" y="270.9">ANGULAR</text>
<text x="274.5" y="270.9">MACHINING ± 1°</text>
<text x="290.3" y="270.9">FABRICATION ± 2°</text>
</g>
<g font-size="1.6">
<text x="227.7" y="251.1">INTERPRET DRAWING PER ASME Y14.5-1994</text>
<text x="227.7" y="252.6">INTERPRET CASTINGS AND FORGINGS</text>
<text x="227.7" y="254.2">PER ASME Y14.8-1996</text>
<text x="227.7" y="257.3">REMOVE SHARP CORNERS AND BURRS</text>
<text x="230.4" y="258.8">RUN OUT</text>
<text x="230.4" y="260.4">STRAIGHTNESS</text>
<text x="230.4" y="261.9">PERPENDICULARITY</text>
<text x="230.5" y="263.5">PARALLELISM</text>
<text x="247.9" y="258.6">.003</text>
<text x="247.9" y="260.2">.005 IN 5 INCHES</text>
<text x="247.9" y="261.7">.010 IN 5 INCHES</text>
<text x="247.9" y="263.3">.010 IN 5 INCHES</text>
<text x="227.7" y="268.9">MACHINED SURFACES</text>
<text x="230.5" y="265">FLATNESS</text>
<text x="247.2" y="266.7">125</text>
<text x="247.9" y="264.8">.010 or as Shown</text>
<text x="227.7" y="270.5">MIN. RADIUS UNLESS SHOWN = 0.03 MAX.</text>
</g>
</svg>
